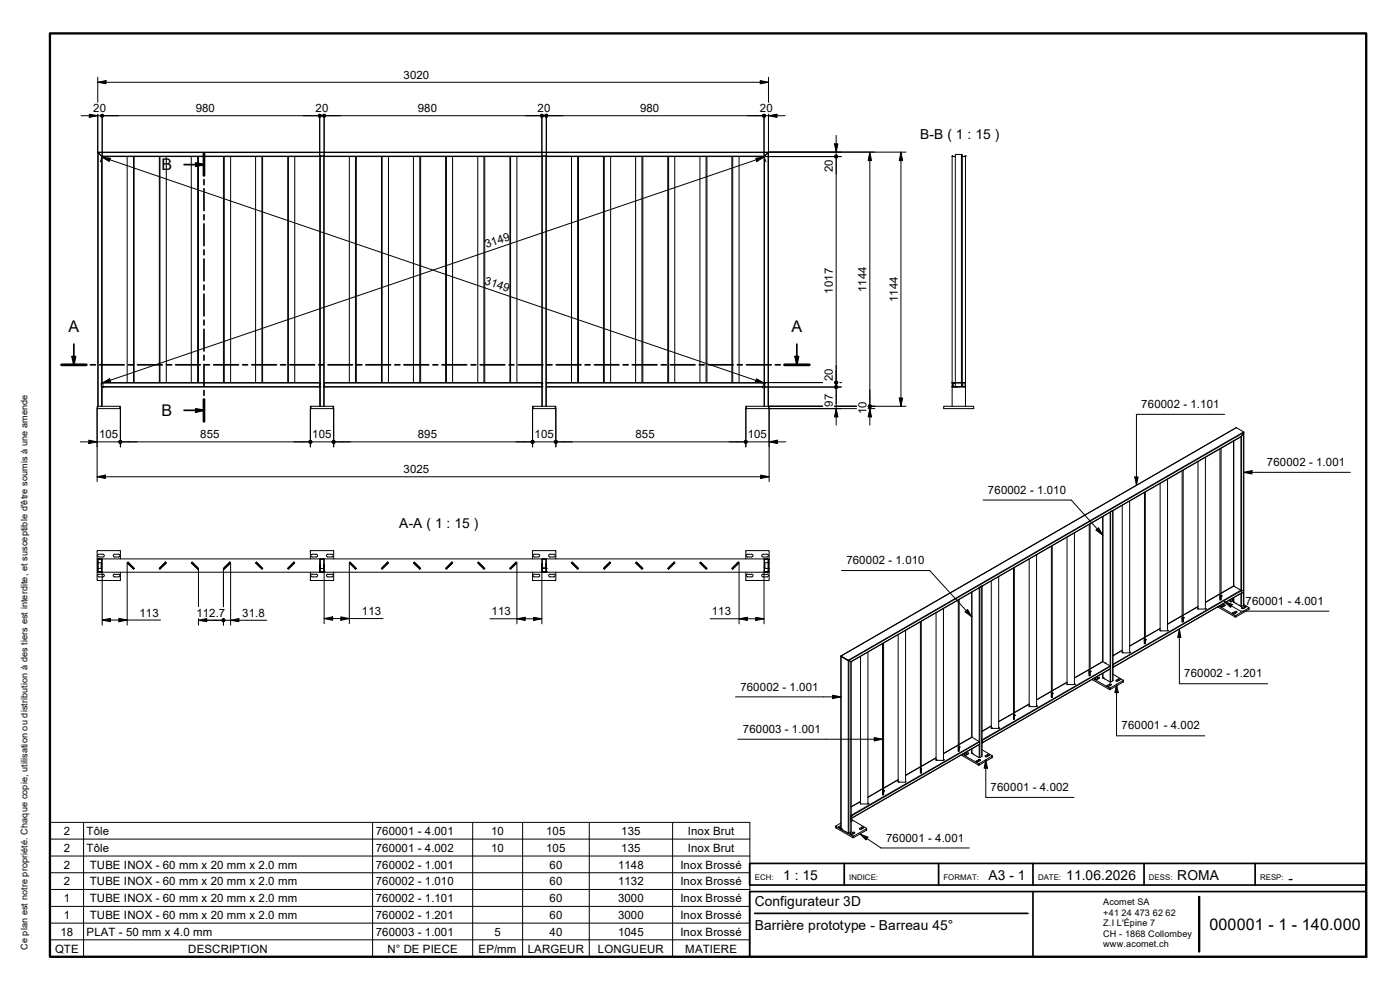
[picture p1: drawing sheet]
<svg xmlns="http://www.w3.org/2000/svg" width="420mm" height="297mm" viewBox="0 0 420 297" stroke-linecap="round" stroke-linejoin="round" font-family="sans-serif">
<!-- layer: Hachure (ISO) -->
<g fill="none" stroke="#000" stroke-width=".3">
<path d="M286.6 114.8l.2 .1M287.8 116l.2 .1M29.3 167.8l.2 .1M30.5 169l.2 .1M38.7 169l-.2 .3M49.1 169.3l.1 .2M58.4 169.4l-.2 .3M68.7 169.4l-1.1 .6M77 168.8l-.2 .2M87.3 169.6l.2 .2M96.6 171.6l-.1 .1M97.3 170.9l-.1 .2"/>
<path d="M106 169.5l-.2 .3M115.3 169.7l.1 .3M124.7 169l-.2 .2M135.2 169l.3 .2M144.7 169.7l-.2 .3M153.1 170.4l.3 .2M162.6 170.2l.2 .1M163.8 170.9l.2 .1M173.4 170.3l-.3 .2M181.5 170.1l.3 .2M192.5 170.1l-.3 .2M201.8 169.1l-.6 1.1"/>
<path d="M210.1 168.8l1.9 1.8M221.2 169l.2 .3M229.3 170.3l.1 .2M230.1 171.6v.1"/>
</g>
<!-- layer: Etroit visible (ISO) -->
<g fill="none" stroke="#000" stroke-width=".3">
<path d="M96.1 46.8v75.1M97.2 46.8v75.1M162.8 46.8v75.1M163.8 46.8v75.1M95.9 115h.1M95.9 115.9h.1M95.9 114.9h-65.4v-68.1h198.9v68.1h-65.4M95.9 116h-65.4v5.9M97.3 115h.1M97.3 115.9h.1M97.3 114.9h65.3M97.3 116h65.3"/>
<path d="M162.6 115h.1M162.6 115.9h.1M164 115h.1M164 115.9h.1M164 116h65.4v5.9M29.3 121.9v.7M29.5 121.9v-76.1h201v76.1M35.9 121.9v.7M93.3 121.9v.7M99.9 121.9v.7M160 121.9v.7M166.6 121.9v.7"/>
<path d="M224 121.9v.7M230.6 121.9v.7M370.3 132.3v43.5l-3.8 2.2M371 128.3l-118.6 68.5M372.4 131v46.1l-38.4 22.2M373.3 129.6l-118.7 68.5v51.9M331 155v43.5l-3.8 2.2M333.2 153.7v46.1l-38.5 22.2M333.3 153.6v51M333.9 153.2v51.1M291.7 177.7v43.5M293.9 176.4v46.1l-38.5 22.2"/>
<path d="M294.1 176.3v51M294.6 175.9v51M366.1 179.1h.1M366.1 179h.1M366.1 178.2l-4.3 2.6M366.5 178.9h.1M369.9 179.9v.4M370.3 179.3v1.4M372.4 178v4M252.4 197v51.7M254.8 198.2v51.8M333.2 199.9l-38.4 22.3"/>
<path d="M334 199.4l38.6-22.2v-46.3l-117.2 67.7v46.2M336.8 195.1l-2.8 1.7M343.4 192.1h.1M343.5 191.3l-4.5 2.6M343.7 192h.1M348.2 188.6l-4.5 2.5M354.8 185.6h.1M354.8 185.5h.1M354.8 184.8l-4.4 2.5M355.1 185.4h.1M359.5 182l-4.4 2.6M365.6 182v.2"/>
<path d="M366.5 181.8v.3M367.2 181.5v.4M369.2 180.3v.2M370 183.9v.2M370.3 180.7h.1M370.6 183.5v.4M370.6 184.6v.5M370.9 184.6v.5M372.6 182v-4.1l-38.6 22.3M372.7 182.3v.2M373.3 181.6v-51.8l-118.5 68.4M373.4 181.9v.5"/>
<path d="M374.8 182.4v.5M297.5 217.9l-2.8 1.5M304.2 214.8h.1M304.2 214l-4.5 2.5M304.4 214.7h.1M308.9 211.3l-4.5 2.6M315.5 208.3h.1M315.5 208.2h.1M315.5 207.4l-4.4 2.6M315.8 208.1h.1M320.2 204.7l-4.4 2.5M326.8 201.7h.1"/>
<path d="M326.9 200.9l-4.4 2.5M327.2 201.5h.1M327.9 203.8v.1M328.7 203.6v.3M329.4 203.2v.5M331 203.4h.1M331 202v1.4M332.2 205.7v.2M332.9 206.4v.5M333 205.3v.4M333.2 200.7v3.9M333.2 206.4v.5"/>
<path d="M333.2 200.6l-38.4 22.3M335 204.1v.2M335.7 203.7v.4M337.1 204.2v.4M264.9 237.5h.1M264.9 236.7l-4.4 2.6M265.2 237.3h.1M269.6 234l-4.4 2.5M276.2 230.9h.1M276.2 230.1l-4.4 2.5M276.5 230.8h.1M280.9 227.4l-4.4 2.6"/>
<path d="M287.6 224.4h.1M287.6 224.3h.1M287.6 223.6l-4.5 2.5M287.8 224.2v.1M288.6 226.5v.1M289.4 226.3v.3M290.1 225.9v.5M291.7 226h.1M291.7 224.7v1.3M291.7 221.2l-3.9 2.2M293 228.3v.3M293.6 229.1v.4"/>
<path d="M293.7 228v.4M293.9 223.4v3.9M293.9 229.1v.4M293.9 223.3l-38.5 22.3v4.1M293.9 222.6l-38.6 22.3M295.7 226.7v.3M296.4 226.4v.4M297.8 226.9v.4M250.9 248v.4M251.7 248.1v.2M252.4 248.7h.1M255.3 250.1v.3"/>
<path d="M255.3 245h.1M255.3 245.5h.1M255.9 250.9v.4M256 249.7v.5M256.2 250.9v.4M258 248.5v.3M258.3 240.5l-2.9 1.6M258.7 248.1v.5M260 248.7v.4"/>
</g>
<!-- layer: Visible (ISO) -->
<g fill="none" stroke="#000" stroke-width=".3">
<path d="M29.3 45.6l.2 .2zM29.3 45.6h201.3M29.5 45.8l1.2 1.2M30.7 47l-1.4-1.2v76.1M30.7 47v67.8M30.7 47h65.2M38.2 47v67.8M40.1 47v67.8M40.3 47v67.8M47.8 47v67.8M48 47v67.8M49.9 47v67.8"/>
<path d="M57.4 47v67.8M59.3 47v67.8M59.6 47v67.8M67.1 47v67.8M67.3 47v67.8M69.2 47v67.8M76.7 47v67.8M78.6 47v67.8M78.8 47v67.8M86.4 47v67.8M86.6 47v67.8M88.5 47v67.8"/>
<path d="M95.9 47v74.9M96.1 46.8h.1M96.1 46.8l-.2 .2M96.2 46.8h.8M96.2 46.8h-.1M97.1 46.8h.1M97.2 46.8h.1M97.2 46.8l.1 .2M97.3 47h65.3M97.3 47v74.9M104.8 47v67.8M106.7 47v67.8"/>
<path d="M106.9 47v67.8M114.5 47v67.8M114.7 47v67.8M116.6 47v67.8M124.1 47v67.8M126 47v67.8M126.2 47v67.8M133.7 47v67.8M134 47v67.8M135.8 47v67.8M143.4 47v67.8M145.2 47v67.8"/>
<path d="M145.5 47v67.8M153 47v67.8M153.2 47v67.8M155.1 47v67.8M162.6 47v74.9M162.9 46.8h-.1M163.8 46.8h.1M163.8 46.8l.2 .2M163.8 46.8l-1.2 .2M164 47h65.3M164 47v74.9M171.5 47v67.8"/>
<path d="M173.4 47v67.8M173.6 47v67.8M181.1 47v67.8M181.4 47v67.8M183.3 47v67.8M190.8 47v67.8M192.7 47v67.8M192.9 47v67.8M200.4 47v67.8M200.7 47v67.8M202.5 47v67.8M210.1 47v67.8"/>
<path d="M211.9 47v67.8M212.2 47v67.8M219.6 47v67.8M219.9 47v67.8M221.8 47v67.8M229.3 47l1.3-1.2v76.1M229.3 47v67.8M230.6 45.6l-1.3 1.4M230.6 45.6l-.1 .2M285.8 46.8l.1 .2M285.8 46.8h.1M285.8 46.8v75.1"/>
<path d="M285.9 47h.8M288.4 46.3l.1 68.5M288.8 47h.8M289.8 46.8v75.1M289.8 46.8h.1M289.8 46.8l-.2 .2M30.5 114.9l-.1 1 .3 .2M30.5 116h.1M30.5 114.9h.1M30.7 114.8h.1M30.7 116.1h.1M30.7 114.8h65.2v1.3"/>
<path d="M30.7 114.8l-.2 .1M30.7 116.1v5.8M30.7 116.1h65.2M95.9 116.1h.1M95.9 116h.1M95.9 114.9h.1M97.3 114.8h65.3v1.3h-65.3zM97.3 116h.1M97.3 114.9h.1M162.6 116.1h.1M162.6 116h.1M162.6 114.9h.1"/>
<path d="M164 116h.1M164 114.8h65.3M164 114.9h.1M164 114.8v1.3M164 116.1h65.3M229.3 114.8l.2 .2v.9l-.2 .2M229.3 116.1v5.8M229.3 114.8l.1 .1M229.4 114.9h.1M229.4 116h.1M229.4 116l-.1 .1M229.5 115v.9"/>
<path d="M229.5 114.9l.1 .1M229.6 115.8l-.2 .2M285.7 116l.1 .1M285.8 116h.1M285.8 114.9h.1M285.8 116l.1 .1M285.8 114.8h.9v-68.5l2.1 .1v68.4M285.8 116.1h1.3M285.8 114.7l-.1 .2M285.9 116h.1M285.9 114.8h.1M285.9 116.1h.1"/>
<path d="M285.9 114.8l-.1 .1M285.9 116h3.7M285.9 114.8h3.7M285.9 114.9h3.7M285.9 114.9v1.1M285.9 114.9v.1M286.7 114.9l.1 1.1M286.7 115l-.6 .1v.7l.6 .1M286.9 116.1h.2M287.1 116.1h.1M288.5 114.9l-.1 1.1M288.8 114.9l-.1 1.1"/>
<path d="M288.9 114.9v.1M288.9 116h.1M288.9 115v.9M289.6 114.7l.2 .2M289.6 114.9v.1M289.6 115v.9M289.6 116h.1M289.8 116l-.2 .1h-3.7M29.1 121.9h7v.7h-7zM93.2 121.9h6.9v.7h-6.9zM159.8 121.9h7v.7h-7zM223.8 121.9h7v.7h-7z"/>
<path d="M283.2 121.9h9v.7h-9zM359.5 138.5v44.2M361.8 137.2v45.5M366.1 134.7v45.3M366.5 134.5v45.5M370.2 132.3v43.5M372.6 130.9l-38.6 22.3M373.3 129.8l-.7 1.1M373.3 129.8h.1M373.3 129.8v-.2l-2.3-1.3-118.7 68.5M373.3 129.7v51.9M322.5 159.9v45.5"/>
<path d="M326.9 157.3v45.4M327.2 157.1v45.6M331 155v43.5M333.9 153.2h.1M333.9 153.2l-39.2 22.7M334 153.2v51.1M336.8 151.6v44.3M339 150.3v45.6M343.5 147.8v45.4M343.7 147.6v45.6M348.2 145v44.3M350.4 143.7v45.6"/>
<path d="M354.8 141.2v45.4M355.1 141v45.6M29.1 165.4v8.6l.3 .2M29.3 171.5l.1 .2M29.3 171.6h.1M29.3 167.8v3.8M29.3 168.8v1.7M29.3 174.2h6.6M29.3 165.2h6.6M29.4 165.1l-.3 .3M29.4 167.7l-.1 .2M29.5 167.9h1l-.1 3.7h-.9z"/>
<path d="M29.5 168.8h1v1.7h-1M29.5 167.7h201M29.5 167.8h1M29.5 166.3h1.4l.4 .4-.4 .4h-1.2l-.4-.2zM29.5 167.8h.1M29.7 172.3l-.4 .4 .4 .4 1.4-.1 .1-.5-.3-.2M29.7 172.3h1.2M30.4 167.8h.1M30.5 167.7l.2 .1v3.8M30.5 167.7h.1M30.6 171.7h-.1M30.7 171.5l-.2 .2"/>
<path d="M34.2 166.3h1.4l.4 .4-.4 .4h-1.2l-.4-.2zM34.4 172.3h1.2M34.4 172.3l-.4 .4 .4 .4 1.4-.1 .1-.5-.3-.2M36 165.1l.2 .3M36.1 171.7l.1 2.3-.2 .2M36.1 165.4v2.3M38.4 168.6l1.9 1.9-.2 .2-1.9-1.8zM47.8 170.5l1.9-1.9 .2 .3-1.9 1.8zM49.7 168.6l.2 .3-1.9 1.8-.2-.2zM57.4 168.9l.3-.3 1.9 1.9-.3 .2zM69 168.6l.2 .3-1.9 1.8-.2-.2zM76.7 168.9l.3-.3 1.8 1.9-.2 .2z"/>
<path d="M76.7 168.9l.3-.3 1.9 1.9-.3 .2zM86.3 170.5l1.9-1.9 .3 .3-1.9 1.8zM88.2 168.6l.3 .3-1.9 1.8-.2-.2zM93.1 174l.2 .2M93.2 165.4v2.3M93.2 171.7v2.3M93.3 165.1l-.2 .3M93.3 166.5l.4-.2h1.2l.4 .4-.4 .4h-1.2l-.4-.2zM93.3 174.2h6.6M93.3 165.2h6.6M93.7 172.3l-.4 .4 .4 .4 1.4-.1 .2-.5-.4-.2M93.7 172.3h1.2"/>
<path d="M95.9 171.5l.2 .2 1.2-.2M95.9 170.5h.1M95.9 171.6h.1M95.9 169.3v2.4h-66.4M96 167.7l-.1 3.9M96.1 167.9l.1 3.7M96.1 169.3l.2 1.3 .8-.1 .1-1.2M96.1 171.6h1.1M96.1 170.5h.1M96.2 167.8h.9M97 170.5h.2M97.2 167.9l-.1 3.7"/>
<path d="M97.2 167.7l.1 4h65.3v-2.7M97.3 169.3v2.3M97.3 170.5h.1M97.3 171.6h.1M98 166.5l.4-.2h1.2l.4 .4-.4 .4h-1.2l-.4-.2zM98.4 172.3h1.2M98.4 172.3l-.4 .4 .4 .4 1.4-.1 .2-.5-.4-.2M99.9 165.1l.2 .3M100.1 171.7v2.3l-.2 .2M100.1 165.4v2.3M105 168.6l1.9 1.9-.2 .2-1.9-1.8zM114.4 170.5l1.9-1.9 .3 .3-1.9 1.8z"/>
<path d="M116.3 168.6l.3 .3-1.9 1.8-.2-.2zM124.1 168.9l.2-.3 1.9 1.9-.2 .2zM133.7 170.5l1.9-1.9 .2 .3-1.8 1.8zM133.7 170.5l1.9-1.9 .3 .3-1.9 1.8zM143.6 168.6l1.9 1.9-.3 .2-1.8-1.8zM153 170.5l1.9-1.9 .2 .3-1.9 1.8zM154.9 168.6l.2 .3-1.9 1.8-.2-.2zM159.8 174l.2 .2M159.8 165.4v2.3M159.8 171.7v2.3M160 165.1l-.2 .3M160 174.2h6.6"/>
<path d="M160 165.2h6.6M160.4 166.3l-.4 .4 .4 .4M160.4 172.3l-.4 .4 .4 .4M160.4 166.3h1.1M160.4 167.1h1.1M160.4 172.3h1.1M160.4 173.1h1.1M161.6 166.3l.4 .4-.4 .4M161.6 172.3l.4 .4-.4 .4M162.6 171.5l.2 .2M162.6 170.5h.1M162.6 171.6h.1"/>
<path d="M162.7 167.7l-.1 3.9M162.8 167.9v3.7M162.8 169v1.2l.2 .2 .8-.2v-1.2M162.8 171.6h1M162.8 170.5h1M163.8 167.8h-1M163.8 167.9v3.7M163.9 167.7l.1 .1M164 170.5h.1M164 171.6h.1M164 169v2.7h66.5M164 167.8v3.8"/>
<path d="M164 171.5l-1.2 .2M165 172.3h1.2M165.1 172.3l-.4 .2 .2 .5 1.3 .1M166.2 166.3l.4 .4-.4 .4M166.2 172.3l.4 .4-.4 .4M166.2 166.3h-1.1l-.4 .4 .4 .4h1.1M166.6 165.1l.2 .3M166.8 171.7v2.3l-.2 .2M166.8 165.4v2.3M171.7 168.6l1.9 1.9-.2 .2-1.9-1.8zM171.7 168.6l1.9 1.9-.2 .2-2-1.8zM181.1 170.5l1.9-1.9 .3 .3-1.9 1.8z"/>
<path d="M190.8 168.9l.2-.3 1.9 1.9-.2 .2zM202.3 168.6l.2 .3-1.8 1.8-.3-.2zM202.3 168.6l.3 .3-1.9 1.8-.3-.2zM210.2 168.6l2 1.9-.3 .2-1.8-1.8zM210.2 168.6l2 1.9-.3 .2-1.9-1.8zM219.6 170.5l2-1.9 .2 .3-1.9 1.8zM223.8 171.7v2.3l.2 .2M223.8 165.4v2.3M224 165.1l-.2 .3M224 174.2h6.6M224 165.2h6.6M224.3 166.3h1.3"/>
<path d="M224.3 167.1h1.3M224.3 172.3h1.3M224.3 173.1h1.3M224.4 172.3l-.4 .4 .4 .4M224.4 166.3l-.4 .4 .4 .4M225.6 172.3l.4 .4-.4 .4M225.6 166.3l.4 .4-.4 .4M229 172.3l-.4 .4 .4 .4M229 166.3l-.4 .4 .4 .4M229 166.3h1.3M229 167.1h1.3M229 172.3h1.3"/>
<path d="M229 173.1h1.3M229.3 171.5l.2 .2M229.4 171.7h.1M229.4 167.9h1.1v3.7l-1.1-.1zM229.5 167.7l-.2 .1v3.8M229.5 167.7h-.1M229.5 167.8h-.1M229.5 167.8h1M230.2 172.3l.4 .4-.4 .4M230.2 166.3l.4 .4-.4 .4M230.5 167.8h.1M230.5 168.8h-1.1v1.7h1.1"/>
<path d="M230.5 167.7l.2 .1M230.6 165.1l.2 .3M230.6 170.5h.1M230.6 168.8h.1M230.6 171.6h.1M230.6 167.9h.1M230.6 167.8v3.8M230.7 171.5l-.2 .2M230.8 165.4v8.6l-.2 .2M287.8 179.8v45.6M291.7 177.7v43.5M294.6 175.9h.1"/>
<path d="M294.6 175.9l-39.2 22.7M294.7 175.9v51M297.5 174.3v44.3M299.7 173v45.6M304.2 170.4v45.4M304.4 170.3v45.5M308.9 167.7v44.3M311.1 166.4v45.6M315.5 163.9v45.4M315.8 163.7v45.6M320.2 161.1v44.3M366.1 178.8h.1"/>
<path d="M366.1 178.7h.1M366.1 178.7v1.3h.4v-1.3M366.1 178.2l-4.3 2.5M366.5 178.8h.1M366.5 178.7h.1M370 179.5l.2 .1M370.2 175.8h.1M370.2 179.8l-1.1 .6 .5 .2 .6-.4M370.2 179.3v1.3M370.2 175.8l-3.7 2.2M370.3 175.8l2.1 1.3M372.4 177.1l.2 .1"/>
<path d="M372.5 177.2h.1M372.6 177.2h.1M372.6 177.2v.7M372.6 177.9l-.1 .1M372.6 177.8h.1M372.6 177.9l-38.6 22.3M372.6 177.9h.1M372.6 177.8v.1M372.6 177.2v.6M252.3 196.9l3.1 1.7M252.3 196.9l2.5 1.3M252.3 196.9l.1 51.8"/>
<path d="M254.8 198.2l.6 .4M255.4 198.6h.1M255.4 198.6v46.2M258.3 197v44.2M260.5 195.7v45.5M264.9 193.1v45.4M265.2 193v45.5M269.6 190.4v44.3M271.8 189.1v45.6M276.2 186.5v45.5M276.5 186.4v45.6M280.9 183.8v44.3"/>
<path d="M283.1 182.5v45.6M287.6 180v45.4M331 198.5l.7 .4M331 198.5h.1M331 198.5l-3.8 2.2M331.7 198.9l1.5 1v.8l-38.5 22.2v-.9M331.7 198.9h.1M334 199.3v.1M336.8 195.8h.1M336.8 195.7h.1M336.8 195.7v.2h2.2v-.2M336.8 195.1l-2.8 1.6"/>
<path d="M339 195.8h.1M339 195.7h.1M343.4 191.9h.1M343.5 191.9l-.1 1.3h.3v-1.3M343.5 191.2l-4.5 2.7M343.7 191.9h.1M348.2 189.2h.1M348.2 189.2h2.2M348.2 188.6l-4.5 2.5M350.4 189.2h.1M354.8 185.4h.1M354.8 185.3h.1"/>
<path d="M354.8 185.3v1.3h.3v-1.3M354.8 184.7l-4.4 2.5M355.1 185.4h.1M355.1 185.3h.1M359.5 182.7h.1M359.5 182.6h2.3M359.5 182l-4.4 2.6M361.8 182.7h.1M361.8 182.6h.1M365.5 182l5.2 3.2 4.1-2.3v-.5M366.3 181.9l.9-.5 .5 .1-.9 .7zM367.4 181.8l-.8 .4"/>
<path d="M369.9 183.9l.8-.5 .5 .2-.8 .6h-.4zM370.1 180.3l-.7 .3M370.2 180.6l.1 .1M370.3 180.7l.5 .3M370.3 180.7h.1M370.8 181h.1M370.8 181l1.1 .6M370.9 183.9l-.7 .3M371.9 181.6l.6 .4M371.9 181.6h.1M372.4 182h.1M372.6 182.4l.9-.6 .5 .2-.9 .6h-.4z"/>
<path d="M373.3 181.4l1.5 1-4 2.3-5-2.9M373.3 181.6l-.9 .4M373.3 181.5h.1M373.7 182.3l-.8 .3M297.5 218.5h.1M297.5 218.4h.1M297.5 218.4v.2h2.2v-.2M297.5 217.8l-2.8 1.6M299.7 218.5h.1M299.7 218.4h.1M304.2 214.6h.1M304.2 214.6v1.2h.2v-1.2"/>
<path d="M304.2 214l-4.5 2.5M304.4 214.6h.1M308.9 211.9h.1M308.9 211.8h.1M308.9 211.8v.2h2.2v-.2M308.9 211.3l-4.5 2.5M311.1 211.9h.1M311.1 211.8h.1M315.5 208.1h.1M315.5 207.9h.1M315.5 207.9v1.4h.3v-1.4M315.5 207.4l-4.4 2.6"/>
<path d="M315.8 208.1h.1M315.8 207.9h.1M320.2 205.3h.1M320.2 205.3h2.3M320.2 204.7l-4.4 2.5M322.5 205.3h.1M326.8 201.5h.1M326.9 201.4l-.1 1.3h.4v-1.3M326.9 200.8l-4.4 2.6M327.2 201.5h.1M327.2 201.4h.1M327.8 203.9l5.2 3 4.1-2.3v-.5"/>
<path d="M327.8 203.8v.1M328.6 203.7l.8-.5 .6 .1-.9 .6zM329.7 203.6l-.8 .3M331 203.4h.1M331 203.3v.1M331 203.4l.6 .4M331 202v1.4M331.5 203.7l1.7 .9M332.2 205.7l.9-.5 .5 .2-.9 .6zM333.1 204.6h.1M333.2 205.7l-.7 .3M334 202.3l3.1 1.8-4 2.4-5-2.9"/>
<path d="M334 204.2l-.8 .4M334.9 204.1l.9-.5 .5 .2-.9 .6zM336 204.1l-.8 .3M264.9 237.3h.1M264.9 237.2h.1M264.9 237.2v1.3h.3v-1.3M264.9 236.7l-4.4 2.5M265.2 237.3h.1M265.2 237.2h.1M269.6 234.6h.1M269.6 234.5h.1M269.6 234.5v.2h2.2v-.2"/>
<path d="M269.6 233.9l-4.4 2.6M271.8 234.6h.1M276.2 230.7h.1M276.2 230.7v1.3h.3v-1.3M276.2 230l-4.4 2.6M280.9 228h.1M280.9 228v.1h2.2v-.1M280.9 227.4l-4.4 2.5M283.1 228h.1M287.6 224.2h.1M287.6 224.1h.1M287.6 224.1v1.3h.2v-1.3"/>
<path d="M287.6 223.5l-4.5 2.6M287.8 224.2h.1M287.8 224.1h.1M288.5 226.5l5.2 3.1 4.1-2.3v-.5M289.4 226.3l.8-.4h.5l-.1 .3-.7 .4h-.4zM290.4 226.3l-.7 .3M291.7 226l1.6 1M291.7 226h.1M291.7 221.2l.7 .4M291.7 221.2h.1M291.7 221.2l-3.9 2.2M291.7 224.7v1.3"/>
<path d="M292.5 221.7l1.4 .9v.8l-38.5 22.2M292.9 228.5l.9-.6 .5 .1-.9 .6zM293.2 227l.7 .3M293.9 227.3h.1M293.9 228.3l-.7 .3M294.7 225l3.1 1.9-4 2.3-5-2.9M294.7 226.9h.1M294.7 226.9l-.8 .4M295.7 226.8l.8-.5 .5 .1-.8 .7h-.4zM296.7 226.7l-.7 .4M250.8 247.9v.5l5.2 3 4.1-2.3v-.5M252.3 247.7l-.6 .4 .1 .3 .5-.1"/>
<path d="M252.3 248.7h.1M252.3 248.1l-.3 .3M252.4 248.7l2.2 1.3M252.4 248.7h.1M254.6 250h.1M255.3 250.1l.7-.4h.5l-.8 .7h-.4zM255.3 245.5l.1 .1M255.3 245.6h.1M255.4 244.8v.8M255.4 245.8l4.7 2.8-4.1 2.3-5.2-2.9 1.5-1.1M255.4 246l.4 .2-.3 .3M255.4 249.5l-.8 .5"/>
<path d="M255.4 244.8v.1M255.4 244.9h.1M255.4 244.9l-.1 .6M255.4 245.6h.1M255.4 245.6v4M256.2 250.1l-.7 .3M257.9 248.6l.9-.5h.5l-.1 .3-.8 .4h-.3zM258.2 241.2h.1M258.3 241l-.1 .2h2.3v-.2M258.3 240.5l-2.9 1.6M259 248.5l-.7 .3M260.5 241.2h.1"/>
<path d="M260.5 241h.1"/>
</g>
<!-- layer: Ligne de coupe (ISO) -->
<g fill="none" stroke="#000" stroke-width=".51">
<path d="M55.2 49.4h6M58.7 48.9l2.5 .5-2.5 .5zM61.2 46.1v6.5M61.2 53.9v1.5M61.2 56.6v6.6M61.2 64.4v1.6M61.2 67.2v6.5M61.2 75v1.4M61.2 77.7v6.6M61.2 85.5v1.5M61.2 88.3v6.5M61.2 96.1v1.4"/>
<path d="M61.2 98.8v6.5M18.5 109.5h7.4M21.7 107h1l-.5 2.5zM22.2 103.2v6.3M27.1 109.5h1.5M29.9 109.5h7.4M38.5 109.5h1.6M41.3 109.5h7.4M50 109.5h1.5M52.7 109.5h7.4M61.2 106.6v1.5M61.2 109.3v6.6"/>
<path d="M61.2 117.1v1.5M61.2 119.9v6.5M61.4 109.5h1.5M64.1 109.5h7.5M72.8 109.5h1.5M75.6 109.5h7.4M84.2 109.5h1.5M87 109.5h7.4M95.6 109.5h1.6M98.4 109.5h7.4M107.1 109.5h1.5M109.8 109.5h7.4"/>
<path d="M118.5 109.5h1.5M121.2 109.5h7.5M129.9 109.5h1.5M132.7 109.5h7.4M141.4 109.5h1.4M144.1 109.5h7.4M152.8 109.5h1.4M155.5 109.5h7.4M164.1 109.5h1.6M166.9 109.5h7.5M175.6 109.5h1.5M178.4 109.5h7.3"/>
<path d="M187 109.5h1.5M189.7 109.5h7.5M198.4 109.5h1.6M201.2 109.5h7.4M209.9 109.5h1.4M212.6 109.5h7.4M221.3 109.5h1.5M224 109.5h7.5M232.7 109.5h1.5M235.5 109.5h7.4M238.6 107h1l-.5 2.5zM239.1 103.2v6.3"/>
<path d="M55.2 123.1h6M58.7 122.7l2.5 .4-2.5 .5z"/>
</g>
<path d="M61.2 46.1v6.5M18.5 109.5h7.4M61.2 119.9v6.5M235.5 109.5h7.4" fill="none" stroke="#000" stroke-width=".83"/>
<path d="M58.7 48.9l2.5 .5-2.5 .5zM21.7 107h1l-.5 2.5zM238.6 107h1l-.5 2.5zM58.7 122.7l2.5 .4-2.5 .5z" fill="#000"/>
<!-- layer: Symbole (ISO) -->
<g fill="none" stroke="#000" stroke-width=".3">
<path d="M367.5 124.3h-26.4v21.3M295 150h26.5l9.5 10.6M328.9 159.1l.8-.7 1.3 2.2zM340.6 143.1h1l-.5 2.5zM373.3 141.7l2.4-.5v1zM373.3 141.7h32M252.5 171.2h26.5l12.7 13.9M289.6 183.6l.8-.7 1.3 2.2zM353.9 188.8l.5 2.4h-1zM353.9 188.8v16.4h26.5M367.4 180.5l2.4 .8-.5 .9zM367.4 180.5l4.9 2.9h26.5"/>
<path d="M220.7 209.1h31.7M249.9 208.6l2.5 .5-2.5 .5zM335.1 205.3l.5 2.5h-1zM335.1 205.3v15.5h26.5M221.4 221.8h43.5M262.4 221.3l2.5 .5-2.5 .5zM295.8 228l.6 2.5h-1.1zM295.8 228v11.3h26.5M15 251.8h210M15 256.8h210M25.1 246.7v40.4M111.8 246.7v40.4"/>
<path d="M141.9 246.7v40.4M156.8 246.7v40.4M176.8 246.7v40.4M201.9 246.7v40.4M258.1 250.2l2.4 1-.6 .8zM258.1 250.2l6.3 4.2h26.5M15 261.9h210M15 266.9h210M15 272h210M15 277h210M15 282h210v-35.3h-210v40.4h210v-5.1"/>
</g>
<!-- layer: Cadre (ISO) -->
<path d="M15 10h395v277.1h-395z" fill="none" stroke="#000" stroke-width=".7"/>
<!-- layer: Titre (ISO) -->
<path d="M225 259.1h185v6.4h-185zM253.4 259.1v6.4M281.7 259.1v6.4M310 259.1v6.4M343.3 259.1v6.4M376.7 259.1v6.4M225 267.5h185v19.6h-185zM226.5 274.1h82M310 267.5v19.6M359.8 269v16.5M360 269v16.5" fill="none" stroke="#000" stroke-width=".51"/>
<!-- layer: Cote (ISO) -->
<g fill="none" stroke="#000" stroke-width=".3">
<path d="M24.3 34.7h6.4M26.8 34.3l2.5 .4-2.5 .5zM29.3 24.7l2.5-.5v.9zM29.3 24.7h201.3M29.3 23.2v7.5M29.3 34.3v11.5M30.7 34.3v12.7l-.6 1.6M31.2 34.7h64.2M95.9 34.7h1.4M95.9 34.3v12.7M97.3 34.3v12.7M97.9 34.7h64.1"/>
<path d="M162.6 34.7h1.4M162.6 34.3v12.7M164 34.3v12.7M164.6 34.7h64.1M228.2 24.2l2.4 .5-2.4 .4zM229.3 34.7h6.3M229.3 34.3v12.7M230.6 34.7l2.6-.4v.9zM230.6 23.2v7.5M230.6 34.3v11.5M30.6 47.2l2.5 .3-.3 .9zM30.6 47.2l198.6 67.7"/>
<path d="M226.8 47.5l2.6-.4-2.3 1.3zM229.3 47h23.2M229.3 47l.6 1.6M229.4 47.1l-198.7 67.8M230.6 45.6h41.3M250.4 43.2h1.1l-.5 2.4zM251 40.6v6.4M251 47.6v80M261 45.6l.6 2.6h-1.1zM261 45.6v75.7M270.4 45.6l.5 2.6h-1zM270.4 45.6v76.3"/>
<path d="M30.7 114.9l2.2-1.2 .3 .9zM30.7 114.8l.5 1.5M227.1 113.7l2.1 1.2-2.5-.3zM229.3 116.1h23.2M246.9 114.8h-17.6l-.5 1.6M252.1 114.8h.4M269.9 119.4h1l-.5 2.5zM24.1 132.6h12M26.7 132.1l2.4 .5-2.4 .5zM29.1 122.6v21.9M36.1 122.6v11.5M36.8 132.6h55.7"/>
<path d="M93.2 132.6h6.9M93.2 122.6v11.5M100.1 122.6v11.5M100.8 132.6h58.4M159.8 132.6h7M159.8 122.6v11.5M166.8 122.6v11.5M167.4 132.6h55.8M223.8 132.6h12M223.8 122.6v11.5M230.6 122.6h26.4M230.6 121.9h16.3"/>
<path d="M230.8 132.6l2.5-.5v1zM230.8 122.6v21.9M250.4 121.9h6.6M251 122.6l.5 2.5h-1.1zM260.5 122.6h2.1M260.5 121.9h11.4M261 122.6l.6 2.5h-1.1zM261 121.9v5.7M29.1 143.1l2.5-.6v1.1zM29.1 143.1h201.7M228.3 142.5l2.5 .6-2.5 .5zM30.7 171.6v16"/>
<path d="M38.2 168.9v18.7M59.6 170.5v11.5M67.1 170.5v11.5M69.2 168.9v18.7M97.3 171.6v15.5M104.8 168.9v18.2M155.1 168.9v18.3M162.6 171.6v15.6M221.8 168.9v18.3M229.3 171.6v15.6M30.7 186l2.4-.5v1zM30.7 186h17.5"/>
<path d="M35.7 185.5l2.5 .5-2.5 .5zM59.6 186.1l2.4-.5v.9zM59.6 186.1h6.8M59.6 185.6v2M67.1 186.1h12.9M67.1 185.6v2M69.2 186.1l2.5-.5v.9zM97.3 185.6l2.5-.5v1zM97.3 185.6h17.6M102.3 185.1l2.5 .5-2.5 .5zM147 185.7h15.6M155.1 185.7l2.5-.5v1z"/>
<path d="M160.1 185.2l2.5 .5-2.5 .5zM213.1 185.7h16.2M221.8 185.7l2.5-.5v1zM226.8 185.2l2.5 .5-2.5 .5z"/>
</g>
<g fill="#000">
<path d="M26.8 34.3l2.5 .4-2.5 .5zM29.3 24.7l2.5-.5v.9zM228.2 24.2l2.4 .5-2.4 .4zM230.6 34.7l2.6-.4v.9zM30.6 47.2l2.5 .3-.3 .9zM226.8 47.5l2.6-.4-2.3 1.3zM250.4 43.2h1.1l-.5 2.4zM261 45.6l.6 2.6h-1.1zM270.4 45.6l.5 2.6h-1zM30.7 114.9l2.2-1.2 .3 .9zM227.1 113.7l2.1 1.2-2.5-.3zM269.9 119.4h1l-.5 2.5z"/>
<path d="M26.7 132.1l2.4 .5-2.4 .5zM230.8 132.6l2.5-.5v1zM251 122.6l.5 2.5h-1.1zM261 122.6l.6 2.5h-1.1zM29.1 143.1l2.5-.6v1.1zM228.3 142.5l2.5 .6-2.5 .5zM30.7 186l2.4-.5v1zM35.7 185.5l2.5 .5-2.5 .5zM59.6 186.1l2.4-.5v.9zM69.2 186.1l2.5-.5v.9zM97.3 185.6l2.5-.5v1zM102.3 185.1l2.5 .5-2.5 .5z"/>
<path d="M155.1 185.7l2.5-.5v1zM160.1 185.2l2.5 .5-2.5 .5zM221.8 185.7l2.5-.5v1zM226.8 185.2l2.5 .5-2.5 .5z"/>
<circle cx="30.6" cy="34.7" r=".61"/>
<circle cx="96" cy="34.8" r=".62"/>
<circle cx="97.3" cy="34.7" r=".62"/>
<circle cx="162.6" cy="34.8" r=".62"/>
<circle cx="164" cy="34.7" r=".63"/>
<circle cx="229.3" cy="34.8" r=".62"/>
<circle cx="250.9" cy="47" r=".63"/>
<circle cx="250.9" cy="116.1" r=".63"/>
<circle cx="251" cy="116.1" r=".63"/>
<circle cx="251" cy="114.8" r=".63"/>
<circle cx="36.1" cy="132.6" r=".63"/>
<circle cx="93.2" cy="132.6" r=".63"/>
<circle cx="100.1" cy="132.6" r=".63"/>
<circle cx="159.8" cy="132.6" r=".63"/>
<circle cx="166.8" cy="132.6" r=".63"/>
<circle cx="223.8" cy="132.6" r=".62"/>
<circle cx="261.1" cy="121.9" r=".63"/>
<circle cx="67.1" cy="186.1" r=".63"/>
</g>
<!-- layer: Symbole (ISO) -->
<path d="M328.9 159.1l.8-.7 1.3 2.2zM340.6 143.1h1l-.5 2.5zM373.3 141.7l2.4-.5v1zM289.6 183.6l.8-.7 1.3 2.2zM353.9 188.8l.5 2.4h-1zM367.4 180.5l2.4 .8-.5 .9zM249.9 208.6l2.5 .5-2.5 .5zM335.1 205.3l.5 2.5h-1zM262.4 221.3l2.5 .5-2.5 .5zM295.8 228l.6 2.5h-1.1zM258.1 250.2l2.4 1-.6 .8z" fill="#000"/>
<g font-size="4.8">
<text x="48.5" y="51.1">B</text>
<text x="20.5" y="99.7">A</text>
<text x="237.5" y="99.7">A</text>
<text x="48.5" y="124.9">B</text>
<text x="363" y="279">000001 - 1 - 140.000</text>
</g>
<g font-size="4.1">
<text x="276.2" y="41.8">B-B ( 1 : 15 )</text>
<text x="119.8" y="158.4">A-A ( 1 : 15 )</text>
<text x="235" y="264">1 : 15</text>
<text x="296.7" y="264">A3 - 1</text>
<text x="320" y="264">11.06.2026</text>
<text x="353.3" y="264">ROMA</text>
<text x="386.7" y="265">-</text>
<text x="226.5" y="271.8">Configurateur 3D</text>
<text x="226.5" y="279.1">Barrière prototype - Barreau 45°</text>
</g>
<g font-size="3.4">
<text x="121.1" y="23.6">3020</text>
<text x="28" y="33.7">20</text>
<text x="58.7" y="33.7">980</text>
<text x="94.7" y="33.7">20</text>
<text x="125.4" y="33.7">980</text>
<text x="161.4" y="33.7">20</text>
<text x="192.1" y="33.7">980</text>
<text x="228" y="33.7">20</text>
<text x="249.9" y="51.6" transform="rotate(-90 249.9 51.6)">20</text>
<text x="146" y="74.5" transform="rotate(-19 146 74.5)">3149</text>
<text x="145.2" y="85.1" transform="rotate(19 145.2 85.1)">3149</text>
<text x="249.9" y="88.1" transform="rotate(-90 249.9 88.1)">1017</text>
<text x="260.1" y="87.7" transform="rotate(-90 260.1 87.7)">1144</text>
<text x="269.4" y="90.7" transform="rotate(-90 269.4 90.7)">1144</text>
<text x="249.9" y="114.3" transform="rotate(-90 249.9 114.3)">20</text>
<text x="249.9" y="122" transform="rotate(-90 249.9 122)">97</text>
<text x="260" y="124.2" transform="rotate(-90 260 124.2)">10</text>
<text x="342.5" y="122.4">760002 - 1.101</text>
<text x="29.7" y="131.6">105</text>
<text x="60.1" y="131.6">855</text>
<text x="93.7" y="131.6">105</text>
<text x="125.4" y="131.6">895</text>
<text x="160.4" y="131.6">105</text>
<text x="190.8" y="131.6">855</text>
<text x="224.4" y="131.6">105</text>
<text x="121.1" y="142">3025</text>
<text x="380.2" y="139.8">760002 - 1.001</text>
<text x="296.5" y="148.1">760002 - 1.010</text>
<text x="254" y="169.3">760002 - 1.010</text>
<text x="41.9" y="185">113</text>
<text x="58.9" y="185.1">112.7</text>
<text x="72.7" y="185">31.8</text>
<text x="108.6" y="184.6">113</text>
<text x="147.5" y="184.6">113</text>
<text x="213.6" y="184.6">113</text>
<text x="373.8" y="181.5">760001 - 4.001</text>
<text x="355.4" y="203.2">760002 - 1.201</text>
<text x="222.2" y="207.2">760002 - 1.001</text>
<text x="222.9" y="219.9">760003 - 1.001</text>
<text x="336.6" y="218.9">760001 - 4.002</text>
<text x="297.3" y="237.3">760001 - 4.002</text>
<text x="19.1" y="250.6">2</text>
<text x="26" y="250.6">Tôle</text>
<text x="112.8" y="250.6">760001 - 4.001</text>
<text x="147.4" y="250.6">10</text>
<text x="164" y="250.6">105</text>
<text x="186.4" y="250.6">135</text>
<text x="206.4" y="250.5">Inox Brut</text>
<text x="19.1" y="255.6">2</text>
<text x="26" y="255.6">Tôle</text>
<text x="112.8" y="255.6">760001 - 4.002</text>
<text x="147.4" y="255.6">10</text>
<text x="164" y="255.6">105</text>
<text x="186.4" y="255.6">135</text>
<text x="206.4" y="255.6">Inox Brut</text>
<text x="265.9" y="252.5">760001 - 4.001</text>
<text x="19.1" y="260.6">2</text>
<text x="26.9" y="260.6">TUBE INOX - 60 mm x 20 mm x 2.0 mm</text>
<text x="112.8" y="260.6">760002 - 1.001</text>
<text x="164.9" y="260.6">60</text>
<text x="185.5" y="260.6">1148</text>
<text x="204.2" y="260.6">Inox Brossé</text>
<text x="19.1" y="265.6">2</text>
<text x="26.9" y="265.7">TUBE INOX - 60 mm x 20 mm x 2.0 mm</text>
<text x="112.8" y="265.6">760002 - 1.010</text>
<text x="164.9" y="265.6">60</text>
<text x="185.5" y="265.6">1132</text>
<text x="204.2" y="265.6">Inox Brossé</text>
<text x="19.1" y="270.7">1</text>
<text x="19.1" y="275.7">1</text>
<text x="26.9" y="270.7">TUBE INOX - 60 mm x 20 mm x 2.0 mm</text>
<text x="26.9" y="275.7">TUBE INOX - 60 mm x 20 mm x 2.0 mm</text>
<text x="112.8" y="270.7">760002 - 1.101</text>
<text x="112.8" y="275.7">760002 - 1.201</text>
<text x="164.9" y="270.7">60</text>
<text x="164.9" y="275.7">60</text>
<text x="185.5" y="270.7">3000</text>
<text x="185.5" y="275.7">3000</text>
<text x="204.2" y="270.7">Inox Brossé</text>
<text x="204.2" y="275.7">Inox Brossé</text>
<text x="18.2" y="280.7">18</text>
<text x="26" y="280.7">PLAT - 50 mm x 4.0 mm</text>
<text x="112.8" y="280.7">760003 - 1.001</text>
<text x="148.4" y="280.7">5</text>
<text x="164.9" y="280.7">40</text>
<text x="185.5" y="280.7">1045</text>
<text x="204.2" y="280.7">Inox Brossé</text>
<text x="16.5" y="285.8">QTE</text>
<text x="56.5" y="285.8">DESCRIPTION</text>
<text x="116.3" y="285.8">N° DE PIECE</text>
<text x="143.6" y="285.8">EP/mm</text>
<text x="158.4" y="285.8">LARGEUR</text>
<text x="179.5" y="285.8">LONGUEUR</text>
<text x="205.7" y="285.8">MATIERE</text>
</g>
<g font-size="2.7">
<text x="331.1" y="271.6">Acomet SA</text>
<text x="331.1" y="274.8">+41</text>
<text x="336.6" y="274.8">24</text>
<text x="340.6" y="274.8">473</text>
<text x="345.9" y="274.8">62</text>
<text x="349.8" y="274.8">62</text>
<text x="331.1" y="277.9">Z.I L'Épine 7</text>
<text x="331.1" y="281.1">CH - 1868 Collombey</text>
<text x="8.3" y="285" transform="rotate(-90 8.3 285)">Ce plan est notre propriété. Chaque copie, utilisation ou distribution à des tiers est interdite, et susceptible d'être soumis à une amende</text>
<text x="331.1" y="284.2">www.acomet.ch</text>
</g>
<g font-size="2.3">
<text x="226.5" y="264">ECH:</text>
<text x="254.8" y="264">INDICE:</text>
<text x="283.1" y="264">FORMAT:</text>
<text x="311.5" y="264">DATE:</text>
<text x="344.8" y="264">DESS:</text>
<text x="378.1" y="264">RESP:</text>
</g>
</svg>
